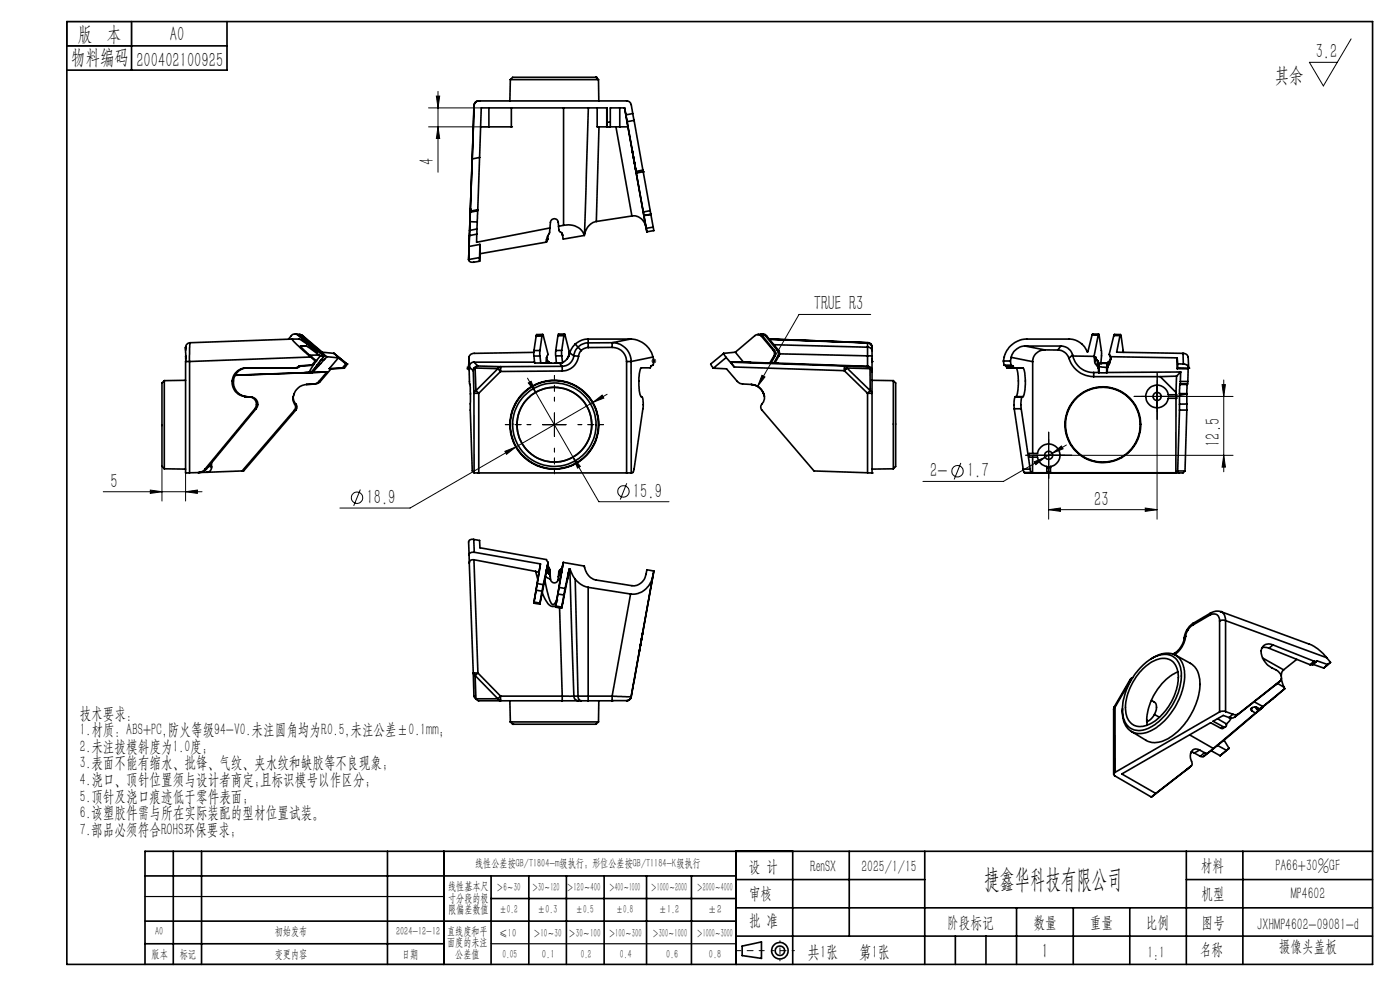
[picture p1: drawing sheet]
<svg xmlns="http://www.w3.org/2000/svg" width="297mm" height="210mm" viewBox="0 0 297 210" stroke-linecap="round" stroke-linejoin="round" font-family="sans-serif">
<g fill="none" stroke="#000" stroke-width=".21">
<path d="M92.9 19.4v17.1M286.6 8.2l-5.9 10-2.9-5h5.9M90.9 26.9h12.8M90.9 22.9h11.2M92.6 20.4h.7l-.4 2.5zM92.9 26.9l.4 2.5h-.7zM98.9 78.1h1M99.1 77.7l.7 .7M99.4 77.6v1M99.8 77.7l-.7 .7M138.2 76.6h1M138.4 76.2l.7 .7"/>
<path d="M138.7 76.1v1M139.1 76.2l-.7 .7M161.6 79.6l.7 .4-1.6 1.9zM184.7 66.7h-15.2l-8.8 15.2M34.4 98.9v7.4M107.1 95.7l2.3-.9-1.9 1.6zM109.4 94.8l-22.4 13h-14.9M111.9 80.2l15.1 26.2h14.9M112.1 81.2l.6-.3 .9 2.3zM115.1 90.1h5M117.6 87.6v5M121.6 97l1.5 1.9-.6 .4z"/>
<path d="M124.6 83.8a9.4 9.4 0 0 1 2.4 6.4M125.8 85.4l-16.4 9.4M125.8 85.4l1.9-1.6 .4 .6zM128.8 83.6l-3 1.8M203.8 98.2l-1.4 3.5M219.4 98l2.3-1-2 1.6zM220 96.6h41.6M221.7 97l-8.8 5.1h-17.1M222.5 94.1v16M223.2 96.2l2-1.6 .3 .6zM223.2 96.2l-1.5 .8M226.2 94.4l-3 1.8"/>
<path d="M243 84.1h18.6M245.5 81.6v28.5M259.3 81.6h.7l-.4 2.5zM259.6 80.6v19.5M259.6 96.6l.4 2.5h-.7zM21.9 104.3h21M31.9 104l2.5 .3-2.5 .4zM39.4 104.3l2.5-.3v.7zM39.4 100.3v6M76.4 103.8l-1.4 3.5M133 102.5l-1.4 3.5M222.5 108.1l2.5-.3v.7z"/>
<path d="M222.5 108.1h23M243 107.8l2.5 .3-2.5 .4z"/>
<circle cx="203.1" cy="100" r="1.2"/>
<circle cx="75.7" cy="105.6" r="1.21"/>
<circle cx="132.3" cy="104.2" r="1.22"/>
</g>
<g fill="none" stroke="#000" stroke-width=".35">
<path d="M14.2 4.6h277v200h-277zM14.2 9.7h34M27.9 4.6v10.3M48.2 4.6v10.3h-34M108.3 16.9h18.7M108.3 16.9l-.1 4.5M126.4 16.4h.1M126.4 16.4h-17.6l-.5 .5M126.4 16.4l.6 .5M127 16.9v4.5M100.5 22.4l-1 29.9M100.5 22.4h.1"/>
<path d="M100.6 22.4l-.4 11.3 1.5-.3M101.6 21.4a1.03 1.03 0 0 0-1.1 1M101.6 21.4h.1M102 26.9h1.7M103.7 26.9h4.8M103.7 22.9v4M108.5 26.9h.1M108.5 22.9v4M119.6 22.9v24.9M124.8 22.9l-.8 26.8M126.7 22.9v4h2M127.1 26.9l-.6 20.1"/>
<path d="M128.7 26.9h.1M128.7 26.9v-4h-26.6l-.7 21.6M128.7 26.9h.8M129.5 25.9h-.8v1M129.5 26.9h.1M129.5 25.9v1M129.5 26.9h2M130.7 26.9l3.4 18.9M131.5 26.9h1.7M131.5 22.9v4M132.5 22.9l.7 4M132.5 22.9l.3 1.5"/>
<path d="M132.5 22.9h-3v3M132.8 24.4l.2 1.4M132.9 21.4a.95 .95 0 0 1 1 .8l.3 1.9M133 21.4h-31.6a1.09 1.09 0 0 0-.8 1M133 25.8l1.9 10.6M133.2 26.9l3.9 21.4M134.2 24.1l.3 1.4M134.2 24.1l-1.4 .3M134.5 25.5l-1.5 .3M134.5 25.5l1.9 10.6M134.5 34.2l-.4-2.7 .5 3M134.8 35.4l.2 1.3"/>
<path d="M134.9 36.4l.1 .3M136.4 36.1l.1 .3M136.4 36.1l-1.5 .3M136.5 36.4h.1M136.5 36.4l-1.5 .3M136.5 36.4l1.4 8.3M99.4 55.1l.2 .3 .4 .2 1.7-.2M99.5 52.3l-.1 2.8M99.6 50l-.1 2.3M101.1 49.7l-1.5 .3M101.2 48.6l-1.6 .3v1.1M101.2 48.6l-.1 1.1"/>
<path d="M101.2 47.1v1.5M101.3 44.7l-.1 2.4M101.3 44.7l-1.5 .3M101.4 44.5l-1.6 .3v.2v-.8v.4l-.1 2.4 1.5 .1M101.4 44.5l-.1 .2M101.7 54.6l-2.3 .5M101.7 54.6v.8M101.8 51.8v2M101.8 51.8l-2.3 .5M101.8 51.8l-.1 2.8M101.8 53.8l-.1 1.6M115.9 51.4l-14.1 2.4"/>
<path d="M116.2 50.2a.92 .92 0 0 1-.3 1.2M116.7 48.4l-.1 1.1-.4 .5-.3 1.4M116.7 48.4l-15.6 3v-1.7M118.5 48l-.1-.8a.83 .83 0 0 0-.8-.8 .83 .83 0 0 0-.8 .8l-.1 1.2M118.5 48l.1 1 .6 .5 .1 .4M119.2 49.5l.1 .4M119.3 49.9l.2 .8 4.5-.8M119.6 47.8a3.7 3.7 0 0 1 4.4 2.1M119.6 47.8l-1.1 .2M124 49.7v.2M126.5 47a3.4 3.4 0 0 0-2.5 2.7M134.1 45.8a2.69 2.69 0 0 1 3 2.5"/>
<path d="M134.1 45.8l-7.6 1.2M136.6 45.7h.1M136.6 45.7l.5 2.7M137.1 48.3l.1 .9M137.1 48.4l.1 .8M137.9 44.7l-1.4 .3 .1 .7M137.9 44.7l.2 .7M138.1 45.4v.1M138.1 45.4l-1.5 .3M138.1 45.5l-1.5 .2M138.1 45.5l.5 2.7M138.6 48.2l-1.5 .2"/>
<path d="M138.6 48.2l.1 .7-1.5 .3M39.4 73.8v.1M39.4 73.8v2.9M39.4 73.8v.5M39.4 75.6v.6M40.2 76.7h-.8v23.6h.8M40.2 76.7v23.6M40.3 72.7a1.01 1.01 0 0 0-.9 1.1M40.3 72.7l-.1 4M52.5 78a3.1 3.1 0 0 0-3 2.9 3.1 3.1 0 0 0 2.7 3.2M62 71.9a4.5 4.5 0 0 0 1.6 1.8l2.3 2M62 71.9l-21.7 .8"/>
<path d="M62.7 70.9l.7 .2M63.1 71h.6l.3 .2M63.2 71.1l4.1 3.5-3.5-2.5-.3-.2h-1.5M63.2 71.1l-.3-.2a.91 .91 0 0 0-1.1 .3l-.6 .7M63.2 71.1h.2M63.4 71.1l5.3 4.5M63.4 77.7l-.7 .3M63.4 77.7h.3M63.5 70.9l.7 .3M63.5 77.6l-.1 .1M63.5 77.6h.2M63.7 77.7l-.8 .3h-10.7a3.1 3.1 0 0 0-3 2.9 3.1 3.1 0 0 0 2.7 3.2"/>
<path d="M63.7 77.6v.1M64 71.2l4.7 4M64 71.2h.2M64.2 71.2l4.2 3.5 2.4 .3M64.4 79.1l.7-.1zM64.9 73.4h-1.2l3.4 3.2M64.9 73.4l2.8 1.9M64.9 73.4h-1.2M65.8 79l-15.9 .6M65.8 79h.2M65.9 75.7l1 .9M65.9 75.7l-25.7 1"/>
<path d="M66 79h-.9M66.1 77.5l-2.6 .1M66.1 77.5h.3M66.3 79h-1.2M66.4 77.5l-2.7 .1M66.6 77.2l-.9 1.5 .1 .3M66.9 76.6h.2M66.9 76.6l-.8 .9M67 77.8l.3 .1M67.1 76.6l-.7 .9M67.3 77.9l-1 1.1M67.3 77.4l.3 .1"/>
<path d="M67.6 77l.4 .2M67.6 77.5l-.3 .4M67.7 75.3l.2 .2M67.7 75.3h-2M67.9 75.5l-.8 1M67.9 75.5l.8 .1M68 77.2l-.4 .3M68.7 75.6l-2.7 3.4M68.7 75.2l.6 .5M68.7 75.2l-.4 .1M68.8 76.2l-.7 .1M68.8 76.2l-.8 1"/>
<path d="M69.3 75.7l-.5 .5M69.3 75.7l2.5 .2M69.4 78.9l-3.1 .1M69.4 78.9l-19.5 .7M69.4 78.9l-1.7 2M69.9 78.2h.3M70.2 78.2l-2.3 2.7M70.8 75h.1M70.9 75l2.7 2.2M71.8 75.9l-1.9 2.3M71.8 75.9l1.6 1.3M72.6 78.1l-2.7 .1"/>
<path d="M72.6 78.1h.4M73 78.1l-2.8 .1M73.4 77.2h.2M73.4 77.2l-.8 .9M73.6 77.2h.1M73.6 77.2l-.6 .9M99.4 78.1l.4 4v4.9l.4 12.9 .4 .4M99.4 78.1h.1M99.4 78v.1M99.5 75.8l-.1 2.3M99.6 77.8l.8 .8M100.4 78.6l.1 4.8"/>
<path d="M100.5 76.8a.97 .97 0 0 0-.9 1M100.5 76.8l.9 .8M100.5 76.8h12.9M100.8 78.1l-.4 .5M100.8 78.1l.2 4.8M100.8 78.1l4.8 .1M101.4 77.6l-.6 .5M101.4 77.6a.96 .96 0 0 0-1 1M101.4 77.6l4.8 .2M105.6 78.2l.6 .6M105.6 78.2l-4.6 4.7M106.2 77.8v1"/>
<path d="M106.2 77.8l-.6 .4M106.2 78.8l-4.6 4.6M113.2 74.7l-13 .3a.88 .88 0 0 0-.7 .8l.1 2M113.3 74.4v1.1M113.3 75.5l.1 1.5h1.3M113.3 74.4h1.2M113.3 75.5h1.2M113.7 71.3l-.4 3.1M114.5 74.4v1.1M114.5 75.5l.2 1.5M115 71.3l.1-.4 1.2 4.3-.3 .6M115 71.3l-.5 3.1"/>
<path d="M115 71.3h-1.3M115 77h1.9M115 77h2.8M115 77h-.3M115.1 70.9l-1.3 .1-.1 .3M116 75.8a1.49 1.49 0 0 0 .7 1.2M116 75.8l-.2 1.2M117.9 74.4v1.1M117.9 75.5h1.3M117.9 75.5l.1 1.5M118.4 71.2h1.2M118.4 71.2l-.5 3.2"/>
<path d="M118.5 77h.2M118.6 77h-.8M118.7 77h.1M118.7 77h-.9M118.7 77l.6 .7M119.2 74.3v1.2M119.2 75.5l.1 1.4M119.2 74.3l-1.3 .1M119.3 77.7v1M119.3 78.7l-13.1 .1M119.3 77.7l-13.1 .1M119.3 76.9l-.6 .1"/>
<path d="M119.6 71.2l.1-.3h.1l1 3.7M119.6 71.2l-.4 3.1M119.8 70.9h-1.3l-.1 .3M120.3 76.1l-1 .8M120.6 75.6l-.3 .5M120.7 75.5l-.4 .6M120.7 75.5l-.1 .1M120.8 74.6l-.2 1M120.8 74.6h.1M120.9 74.9l-.2 .6M120.9 74.9l.8 .6M120.9 74.6v.3"/>
<path d="M121.7 75.5l1 .1M121.7 75.5a2.56 2.56 0 0 1-2.4 2.2M122 73l-1.1 1.6M122 73l.6 .7M122.6 73.7l.7 .7M122.6 73.7l-.6 .8-.3 1M122.7 75.6a3.5 3.5 0 0 1-3.4 3.1M123.3 74.4l-.4 .5-.2 .7M124.8 72.7v1M124.8 72.7a3.1 3.1 0 0 0-2.2 1M124.8 71.9a4.1 4.1 0 0 0-2.8 1.1M124.8 71.9v.8"/>
<path d="M124.8 71.9h9M124.8 73.7l-.8 .2-.7 .5M129.9 73.7a3 3 0 0 1 3 3M129.9 72.7v1M129.9 72.7a4 4 0 0 1 4 4M129.9 73.7h-5.1M129.9 72.7h-5.1M132.9 76.7h1M132.9 76.7v23.6M133.8 71.9a5 5 0 0 1 4.7 3.8M133.8 71.9l-3.9 .8M133.9 76.7v23.6"/>
<path d="M138.5 75.7l.2 .9-.1 .9-.5 .1-.2 .4h-1.8a7.2 7.2 0 0 0-.5 4.6 2.24 2.24 0 0 0 .7 1.9l.2 1.8-2 13.2-.2 .7-.4 .1M138.5 75.7l-4.6 1M151.3 78.1l2.8 .1 2.6 3 .8 .2 1.9 .2M151.3 78.1h.1M153.5 75l-2.7 2.2 .5 .9M153.5 75l.6 .8M154.1 75.8l-2.8 2.3M154.1 75.8l1.7 2M155.1 76.8l.7 1M155.1 76.8l4.2 .1M155.1 76.8l24 .8M155.8 77.8l23.3 .8"/>
<path d="M156 74.7l1.7 2.1M156 74.7l-2.5 .3M157.6 76.8l1.6 .1M159.3 76.9l4 .1M160.7 71h.7l.4 .3M161.3 71l.4-.1 .7 .3M161.5 70.9h.7l.4 .3M161.5 71.3a.98 .98 0 0 0-1.3-.1l-4.2 3.5M161.5 71.3l2.6 3.1M161.8 71.3h-.3M161.8 71.3l2.5 3.1M162.4 71.2h.2"/>
<path d="M162.4 71.2l2.5 3.2M162.6 71.2l2.6 3.1M163.2 71.9l20.8 .8M163.2 72l20.8 .7M163.3 77h1.4M164.1 74.4a1.15 1.15 0 0 1 .1 1.1M164.1 74.4h.2M164.1 73.1l19.9 .6M164.2 75.5h.2M164.2 75.5l-.9 1.5M164.3 77h.1M164.3 77h-.1"/>
<path d="M164.3 77h.7h-.3M164.3 77l19.7 .7M164.3 74.4a.97 .97 0 0 1 .1 1.1M164.4 75.5l-.9 1.5M164.7 77h.2M164.9 74.4a1.05 1.05 0 0 1 .1 1.1M165 75.5h.2M165 75.5l-.9 1.5M165.2 74.3a1.05 1.05 0 0 1 0 1.2M165.2 74.3l-.3 .1M165.2 75.5l-.9 1.5M165.4 75.1l18.6 .4"/>
<path d="M179.1 77.6v1M179.1 77.6l.6 .5M179.1 78.6l4.9 4.8M179.1 77.6l4.9 .2M179.7 78.1l-.6 .5M179.7 78.1l4.9 4.8M179.7 78.1l4.9 .1M184 72.7a1.19 1.19 0 0 1 1 1.6M184 77.8l.6 .4M184 77.8l.7 .2 .3 .6M184 77.7a.9 .9 0 0 1 1 .9M184 75.5v2.2"/>
<path d="M184 73.7v1.8M184 72.7v1M184 72.7a.9 .9 0 0 1 1 1M184 72.7a.97 .97 0 0 1 1 .9M184 72.7h.1M184 75.5l1 .1M184 73.7a.91 .91 0 0 1 1 .6M184 77.7v.1M184.6 78.2l.3 .2 .1 .4M184.6 78.2v4.7M185 78.2v.4M185 75.6v2.8"/>
<path d="M185 76.2v.5M185 74.3v1.3M185 76.7h.1M185 75.6h.1M185 78.6v21.7M212.9 76.6h1.4M212.9 76.6l.1 .9M213 77.5h1.5M213 77.5l.5 .1M213.5 77.6h1.4M213.5 77.6v.1M213.5 77.7l.1 .3h3.4a6.1 6.1 0 0 1 .5 3.9l-.2 1.7-.3 .5"/>
<path d="M213.5 77.7h1.4M214.3 76.6l.2 .9M214.5 77.5l.4 .1M214.5 75.8l-.2 .8M214.5 75.8l4.6 .9M214.9 77.7l.2 .3M214.9 77.6v.1M215.5 78a6.1 6.1 0 0 1 .5 3.9l-.1 1.5-.4 .7M217.5 73.4a3.2 3.2 0 0 0-3 2.4M217.5 73.4h7.5M217.5 73.4l4.1 .8M219.1 76.7v19.5"/>
<path d="M221.6 74.2a2.53 2.53 0 0 0-2.5 2.5M221.6 74.2l2.8 .1M224.4 74.3a2.46 2.46 0 0 1 2.4 1.7M225 73.4a2.51 2.51 0 0 1 2.5 1.9M225 73.4l-.6 .9M226.8 76a5.5 5.5 0 0 0 5.2 3.9M227.5 75.3l-.7 .7M227.5 75.3l.1 .2M227.6 75.5a4.4 4.4 0 0 0 4.4 3.5M227.6 75.5l4.5 .1M231.7 71.1l-.9 3.5h-.2a4.1 4.1 0 0 0-3.8-2.7h-9a5 5 0 0 0-4.8 3.8l-.1 .9M231.7 71.1h1.3"/>
<path d="M232 79h1.1M232 79.9h14.1M232 79v.9M232.1 75.6l.1 .9M232.2 76.5a1.01 1.01 0 0 0 .5 1M232.2 76.5l.1 .2M232.4 76.5l-.1 .2M232.4 75.8l.1 .2M232.4 75.8l-.1 .9M232.4 75.8l.1 .1M232.5 76l.3 .4M232.5 75.9l-.1 .6"/>
<path d="M232.5 75.9v.1M232.7 77.5l.3 .6M232.8 76.4v.1M232.8 76.4l-.4 .1M232.8 76.5l-.1 1M232.8 76.5l.3 .6M233 71.1l.1-.2 .6 3.7-.2 2.5M233 71.1l-.9 4.5M233 78.1l.1 .9M233.1 70.9h-1.3l-.1 .2M233.1 79h.1M233.1 77.1l-.1 1"/>
<path d="M233.1 77.1l.1 1.9M233.2 79h1.6M233.2 77.8l1.6 .2M233.5 77.1h.2M233.5 77h.3M233.5 77l-.4 .4M233.7 77.1h1.2M233.8 77h1.1M234.8 78h.1M234.8 78v1M234.8 77.2l.1 .7M234.8 77.2v.8"/>
<path d="M234.9 79h-.1M234.9 77.9v1.1M235.1 77.5l-.2 .4M235.2 76.8l-.1 .7M235.2 76.8l-.4 .4M235.3 75.2l.3 .5M235.3 75.2l.3 .5-.1 .5M235.3 77.2l-.2 .3M235.4 76.5l-.2 .3M235.4 76.5l-.1 .7M235.5 76.2h.1M235.5 76.2l-.1 .3"/>
<path d="M235.6 75.7v.5M235.6 75.7l14.1 .2M235.6 76.2l-.3 1M236.3 71.2h1.3M236.3 71.2l-1 4M237.6 71.2l.1-.2 .6 3.7M237.6 71.2l-.7 3.5 14.1 .3M237.7 71l-1.3-.1-.1 .3M246.1 79.9l3.4 3.3M249.6 79.8l-3.5 .1M249.6 79.8l-.1 3.4M249.7 75.9l.1 1.3"/>
<path d="M249.7 75.9v2.3M249.7 78.2h2.4M249.8 77.2h1.2M249.8 78.1h2.4M249.8 77.2v.9M249.8 78.1l-.1 .1M250.5 78.9l-.1 2M250.5 78.9l-15.6 .1M250.5 78.9l-.9 .9M251 75l.7 .2 .3 .4 .2 2.4M251 75v2.2M251 77.2l.7 .2 .5 .7"/>
<path d="M252.1 78.2l-.1 2.7M252.2 78.1h.1M252.2 78.1l-.1 .1M34.9 80.7v18.7M34.9 80.7l-.5 .5v17.7l.5 .5M34.9 99.4l4.5 .1M39.4 80.7h-4.5M43.5 99.5a1.91 1.91 0 0 1-1.4 .8M43.5 99.5h.3M43.8 99.5a1.74 1.74 0 0 1-1.5 .7M44.2 98.9h.7M44.9 98.2v.7"/>
<path d="M44.9 98.9v.4a1.04 1.04 0 0 1-1 .9M51.4 99.9l-7.5 .3M51.9 84.1l1.2 .1M51.9 84.1h.3M52.2 84.1l1.2 .1M53.1 84.2a1.53 1.53 0 0 1 1 2.5M53.1 84.2h.3M53.4 84.2a1.51 1.51 0 0 1 .9 2.5M54.1 86.7l-10.6 12.8M54.1 86.7h.2M54.3 86.7l-10.5 12.8M62.2 84.1l.1 .8 .4 .8"/>
<path d="M62.5 87l-11.1 12.9M62.5 87h.3M62.5 85.8a.95 .95 0 0 1 0 1.2M62.7 85.7l-.2 .1M62.7 85.7a.94 .94 0 0 1 .1 1.3M62.8 87l-11.1 12.9h-.3M66.6 81.5l-1.5 .1a2.96 2.96 0 0 0-2.6 4.2M66.9 81.4l-.3 .1M66.9 81.4l-1.9 .2M67.7 80.9l-.5 .4-.6 .2M67.7 80.9h.2M67.9 80.9l-.5 .4-.5 .1"/>
<path d="M100.5 83.4h1.1M100.5 83.4l.1 16.9M101 82.9l.6 .5M101 82.9l-.5 .5M101.6 83.4v16.9M159.3 81.6a2.92 2.92 0 0 1 2.7 1.9M159.4 81.6a2.92 2.92 0 0 1 2.6 1.9M162 83.5h.1M162 83.5l.1 .3M162 83.5l.1 .1M162.1 83.6a2.84 2.84 0 0 1-.7 2.6l.1 .7 11.2 13 11.3 .4M162.1 83.6v.2"/>
<path d="M162.1 83.8l.1 .3M184 83.4v16.9M184.6 82.9l-.6 .5M184.6 82.9l.4 .5h-1M185 80.7h4.5M189.5 80.7v18.7M189.5 80.7l.5 .5v17.7l-.5 .5M189.5 99.4l-4.5 .1M215.2 86.7h1.4M215.2 86.7l1.9 12.8M215.3 84.2l-.2 1 .1 1.5M215.3 84.2h1.5"/>
<path d="M215.5 84.1h1.5M215.5 84.1l-.2 .1M216.6 86.7l1.9 12.8M216.8 84.2a4.4 4.4 0 0 0-.2 2.5M217 84.1l-.2 .1M217.1 99.5l.2 .8M217.1 99.5h1.4M218.5 99.5l.3 .7M219.1 97l-.1 3.3M222.1 99.2v-.3h-.2a2.42 2.42 0 0 1-1.8-1.9h-1.8v-.8h1.8a2.4 2.4 0 0 1 4.1-1.3 2.4 2.4 0 0 1-1.4 4v.3M222.1 99.2v1M222.1 99.2h.7"/>
<path d="M222.8 99.2v1M243.8 82.3a2.39 2.39 0 0 1 4 1.4h1.8v.8h-1.8a2.4 2.4 0 0 1-3.5 1.7 2.4 2.4 0 0 1-.5-3.9zM249.5 83.2v.5M249.5 84.5l-.1 15.8M249.8 99.9h1.6M249.8 99.9l-.4 .4M250.2 83.8v2M250.2 85.8v1.2M250.2 83.5h1.6M250.2 87h1.6M250.2 83.5v.3M250.2 87l-.4 12.9"/>
<path d="M250.3 81.6l-.1 1.9M250.3 81.6h1.6M250.4 81.5l-.1 .1M250.4 80.9v.6M250.4 80.9h1.6M251.4 99.9l-.4 .4h-33.7M251.8 85.7l-1.6 .1M251.8 83.6l-1.6 .2M251.8 83.6v2.1M251.8 85.7v1.3M251.8 87l-.4 12.9M251.8 83.5v.1"/>
<path d="M251.9 81.6l-.1 1.9M251.9 81.4l-1.5 .1M251.9 81.4v.2M252 80.9l-.1 .5M42.1 100.3h-1.9M42.3 100.2l-.2 .1M43.9 100.2h-1.6M99.5 117.7l.1 1.7M99.6 119.4l.8 23.4M100.5 114.4l1.2 .2 .1 1.6 14.1 2.5 .4 .6M100.5 114.4l-.7 .1-.4 .3 .1 2.9M100.5 114.4l.1 2.7"/>
<path d="M100.5 118.7a.77 .77 0 0 0-.9 .7M100.5 118.7l.9 24.1M100.5 118.7l13.1 2.5M100.6 100.3h32.3M100.6 117.1h-.4a.61 .61 0 0 0-.7 .6M100.6 117.1l14.1 2.5M114.7 119.6l-.4 1.9M114.7 119.6l-.7 4.2M116.2 119.8v.2M116.3 119.3l-.3 1.5M116.3 119.3l-1 4.7M119.5 119.3l-.4 1.9"/>
<path d="M119.5 119.3l4.5 .8a3.3 3.3 0 0 0 2.5 2.9l7.6 1.2a2.78 2.78 0 0 0 3-2.4l.1-.9 1.5 .2M119.5 119.3l-.9 5.3M133.9 100.3h-1M184 100.3h1M185 100.3h.1M218.8 100.2l.2 .1M218.8 100.2l-1.5 .1M222.1 100.2l-3.1 .1M222.1 100.2h.7M222.8 100.2l26.6 .1M113.2 127.9l1.3 .3M113.3 127.7l1.2 .2"/>
<path d="M113.6 121.2l.7 .3M113.6 121.2l.5 1.7M113.7 125.2l-.4 2.5M113.7 125.2l1.3 .2M114 123.8l-.3 1.4M114 123.8l1.3 .2M114.1 122.9l-.9 5 .1-.2M114.3 121.5l-.2 1.4M115 125.4l-.5 2.5M115 125.7l-.5 2.5v-.3M115 125.7a5.1 5.1 0 0 0 1.9 2.9h.5l.5-.1M115.3 124l-.3 1.4"/>
<path d="M115.6 123l-.6 2.7M115.6 123l1 4.3a1.08 1.08 0 0 0 .7 1l.6-.6M115.7 122.3l1.1 .5M115.7 122.3l-.1 .7M116 120.8v.4M116 120.8l-.3 1.5M116 120.6v.6M116 121.2l.1 .2M116.1 121.4l.3 .3M116.2 120l.2 .4M116.2 120l-.1 1.4M116.4 121.7l.3 .5"/>
<path d="M116.4 120.4v1.3M116.4 120.4l.2 .3 .1 1.5M116.6 120.8l.1 1.3M116.7 122.2l.1 .6M116.8 122.8a.82 .82 0 0 0 .7 .8 .82 .82 0 0 0 .9-.6M117.9 128.8l1.2 .2M117.9 128.5l1.3 .3M117.9 127.7h.1M118 127.7l-.1 1.1v-.3M118.1 127.3h.1M118.1 127.3l-.2 .4M118.4 126l-.5 2.5"/>
<path d="M118.4 126l1.2 .2M118.5 122.4l-.1 .6M118.6 124.6l-.2 1.4M118.6 124.6l1.3 .2M118.7 128.9l.6 18.8M118.7 121.9l-.2 .5M118.8 121.9h-.1M118.9 122.9l-.9 4.8M118.9 122.9l-.5 .1M118.9 120.8l-.2 1.1M118.9 120.8l-.4 .5v1.1M119.1 120.9l-.3 1"/>
<path d="M119.1 121.2v.4l-.3 .3M119.1 121.2l-.2 1.7M119.2 120.6l-.3 .2M119.6 126.2l-.4 2.6M119.9 124.8l-.3 1.4M120.3 123.3l-1.2 5.7 .1-.2M120.6 121.5l-.3 1.8M120.7 121.4l-.4 1.9M120.7 121.4l-.1 .1M120.8 120.7l-.9 4.1M120.8 120.7l-.2 .8M120.8 120.7h.1"/>
<path d="M120.9 120.9l.8 26.8M120.9 120.9l-.2 .5M120.9 120.7l1.1 2.2M120.9 120.7v.2M122 122.9a4.8 4.8 0 0 0 2.8 1.7M122 122.9l.6 24.8M124.8 124.6v23.1M124.8 124.6l9 1.4M133.8 126a4.5 4.5 0 0 0 4.7-3.9l-4.6 25.7M133.8 126l-3.9 21.7M136 136.1l.5-2.5-2.6 14.2M136 136.1h.1"/>
<path d="M136.1 135.8l-.6 3 .5-2.7M138.1 124.6l-.2 .7M138.1 124.6h.1M138.7 121.1l-.6 3.5M138.7 121.1l-.1 .7M244.3 139.7a4.7 4.7 0 0 1 5.5-.4 5.9 5.9 0 0 1 1.3 6 14.1 14.1 0 0 1-7.6 10 3.7 3.7 0 0 1-5.3-3.5l-.1-1.5M249.3 138.5l-.2 .3M249.3 138.5l-.5 .2M249.3 139l3.3 1.7a4.6 4.6 0 0 1 2 4.5 14.4 14.4 0 0 1-7.6 11.8l-.9 .4a3.6 3.6 0 0 1-3-.4l-3.1-1.9M251.2 135.3l-.5 1.6a3.7 3.7 0 0 1-1.4 1.6M251.5 135a5.6 5.6 0 0 1-2.3 3.9M251.5 135l-.3 .3"/>
<path d="M251.8 133.6l-.6 1.7M251.8 133.7h.2M252 133.7l-.5 1.3M253 132.6l-.8 .7-.2 .4M253.2 132.1l-.9 .7-.5 .9M253.2 132.2l-.2 .4M256.6 130.5a1.3 1.3 0 0 1 1.5-.2 1.3 1.3 0 0 1 .6 1.4M256.6 130.5l-3.6 2.1M256.8 130.1l-.2 .4M256.8 130.1l-3.6 2.1M258.7 131.7v19.3M259 129.7l-1.1-.1-1.1 .5"/>
<path d="M259 129.7h.1M259 129.7l18.7 6.9a9.2 9.2 0 0 1 3.7 2.9M259 129.7a1.83 1.83 0 0 1 1 1.9M260 131.6l-.7-.1-.6 .2M260 131.6v19.3M260 131.6l21.4 7.9M267.8 137.4l.4-.1 1 .2M267.9 139.6l4.4 2.5M269.2 137.5l8.7 3.5M270.1 136.8a1.72 1.72 0 0 0-2.2 .3 1.72 1.72 0 0 0-.2 2.1l.4 .9 .9 1 1.8 1a1.57 1.57 0 0 1 .8 2.4M270.1 136.8l8.7 3.5M270.1 136.8l-.9 .7"/>
<path d="M275.1 139.9l-2.8 2.2M281.4 139.5l.9 1M100.4 142.8h1M100.4 142.8l.4 .5M100.4 142.8l.1 4.9 .5 .5M100.8 143.3l4.8 4.9M100.8 143.3l.2 4.9M101 148.2l.6 .5h17.7M101 148.2h4.6M101.4 142.8l-.6 .5M101.4 142.8l4.8 4.9M106.2 147.7l-.6 .5"/>
<path d="M106.2 147.7v1l-.6-.5M106.2 147.7h13.1M108.2 148.7l.1 4.4M108.3 153.1h.1M108.3 153.1h18.7M108.3 153.1l.5 .5M108.8 153.6h.1M119.3 147.7h2.4M119.3 147.7v1M119.3 148.7h3.4M121.7 147.7h.9M121.7 147.7a.96 .96 0 0 0 1 1"/>
<path d="M122.6 147.7h2.2M122.6 147.7a.9 .9 0 0 0 .7 1M122.7 148.7h.6M123.3 148.7h1.5M124.8 147.7v1M124.8 147.7h5.1M127 153.1l-.6 .5h-17.6M127 148.7v4.4M129.9 147.7l4 .1M129.9 148.6h.1M129.9 147.7v.9M129.9 148.6l-5.1 .1"/>
<path d="M132.9 148.7h.1M133.9 147.8a1.58 1.58 0 0 1-2 .8h-2M133.9 147.8h.1M133.9 147.8a1.03 1.03 0 0 1-1 .9M236.3 150.5v13.7M236.4 149.9l-.1 .6M236.4 150h.1M236.5 150l-.2 .5M236.5 150l.1 13.8M239.7 144.3h.1M239.7 144.3l-3.3 5.6M239.8 144.3l-3.3 5.7"/>
<path d="M240 144.3h-.2M240 143.9l-.3 .4M240 143.9l-.2 .4M240.3 143.7l-.3 .2M242 141.6a6.9 6.9 0 0 1 6-2.7 3.9 3.9 0 0 1 2.6 4.1 13.5 13.5 0 0 1-7.1 11.5 3.6 3.6 0 0 1-5.3-3.1 13.2 13.2 0 0 1 3.8-9.8zM242.3 142a5.8 5.8 0 0 1 5.5-2.2 3.8 3.8 0 0 1 2.1 4.3 11.9 11.9 0 0 1-6.6 9.8 3.2 3.2 0 0 1-4.5-3.2 12.1 12.1 0 0 1 3.5-8.7zM244.3 148.5l.5 .4a2.09 2.09 0 0 1 0 2.9l-.7 .8-.8 .5M244.9 151.5l1.1 .6M249.9 142.5a12 12 0 0 0-6.6 11.3M252.4 155.9l5 2.9M252.7 159.5l.7 .2M253.4 159.7l1.2 .7"/>
<path d="M254.5 159.1a1.3 1.3 0 0 0-1.5 0 1.3 1.3 0 0 0-.5 1.4l.4 1.5-.2 .4M254.5 159.1l1 .6M254.5 159.1l-1.1 .6M255.5 159.7l.4 .1 .4-.1M255.5 159.7l-.9 .7M256.3 159.7l-.9 .7M256.9 159.2l-1.5 1.2M256.9 159.2l1.9 1.1M257.4 158.8l-1.1 .9M258.3 158.1l-1.4 1.1M258.3 158.1l1.9 1.1M258.3 152.5l1.9 1.1"/>
<path d="M258.7 151l-22.1 12.8M259 154.5l-2.2-1.2-18.8 10.9 7.2 4.1M259.5 154.2l-.5 .3M259.7 157l-1.4 1.1M259.7 157l1 1.7M260 154.2l-.6 .3h-.4M260 150.9l-.5-.1-.8 .2M260 150.9l1.5 .6M260.2 153.6v.2a.42 .42 0 0 1-.2 .4 .42 .42 0 0 1-.5 0M260.2 159.2l-1.4 1.1M260.7 158.7l-1.9 1.6M260.7 152.2l-1.2-.4-2.1 1.2 2.1 1.2"/>
<path d="M260.7 158.7l-.5 .5M261.2 152.3l-.4 .7-.6 .6M261.5 151.5l-.8 .7M261.9 152.1a1.2 1.2 0 0 1-1.2 .1M262.7 151.4a1.18 1.18 0 0 1-1.2 .1M262.7 151.4l-.8 .7M265.5 150.7l.8 .6M265.5 150.2v.5M266.1 148.9l1.8 1M266.3 150l.6 .8M266.3 151.3l-8.9 7.5M266.5 150l.3 .4"/>
<path d="M266.6 150.1l.6 .5M266.8 150.4h.1M266.8 150.4l.3 .3M266.9 150.8l-.6 .5M267.1 150.7l-.2 .1M267.2 150.6l-.1 .1M267.3 150.4l-.7-.4-.9 .1a.34 .34 0 0 0-.3 .3 .34 .34 0 0 0 .1 .3M267.5 150.3h.1M267.5 150.3l-.3 .3M267.9 150h.1M267.9 150l-.4 .3M267.9 150l-8.2 7"/>
<path d="M267.9 149.9l-.6 .5M270.7 145.2l-8.8 6.9M271 144.9l1.4 .9M271.6 144.5l-8.9 6.9M271.6 144.5l-.9 .7M271.9 144l.5 1.8M272.3 142.1l-.3 .4-.2 .9M272.4 145.8l.2 .3M272.6 146.1l-4.7 3.8M272.6 146.1l-5.3 4.3M278.5 141h-.6M278.5 141l2.3 .7"/>
<path d="M278.8 140.3l-.9 .7M279.4 140.2l-.6 .1M279.4 140.2l2.3 .8M279.4 140.2l-.9 .8M281.7 141l-.9 .7M282.3 140.5l-.6 .5M282.3 140.5l-1.5 1.2M236.6 163.8a.41 .41 0 0 0-.3 .4 .41 .41 0 0 0 .2 .4l7.8 4.5M245.2 168.3l-.9 .8M251.8 163.2l-7.5 5.9M252.7 162.4l-.9 .8M252.7 162.4l-7.5 5.9"/>
<path d="M254.6 160.4h.8M30.8 195.4h125.4M30.8 185.8h125.4M36.8 180.6v24M42.8 180.6v24M82.2 180.6v24M94.2 180.6v24M104.2 185.8v18.8M104.2 190.6h52M112.2 185.8v18.8M120.2 185.8v18.8M128.2 185.8v18.8"/>
<path d="M137.2 185.8v18.8M146.7 185.8v18.8M156.2 180.6v24M156.2 186.6h40M156.2 198.6h135M156.2 192.6h135M168.2 180.6v24M180.2 180.6v18M196.2 180.6v24M202.7 198.6v6M209.2 198.6v6M215.7 192.6v12"/>
<path d="M227.7 192.6v12M239.7 192.6v12M251.7 186.6h39.5M251.7 180.6v24M263.7 180.6v24M291.2 180.6h-260.4v24M30.8 200.2h63.4M157.4 200.7l4.1-.9v3.5l-4.1-.6z"/>
<circle cx="117.6" cy="90.1" r="8.8"/>
<circle cx="117.6" cy="90.1" r="7.9"/>
<circle cx="117.6" cy="90.1" r="9.3"/>
<circle cx="117.6" cy="90.1" r="9.4"/>
<circle cx="222.5" cy="96.6" r=".85"/>
<circle cx="234" cy="90.1" r="7.9"/>
<circle cx="234" cy="90.1" r="8"/>
<circle cx="245.5" cy="84.1" r=".85"/>
<circle cx="165.5" cy="201.7" r="1.74"/>
<circle cx="165.5" cy="201.7" r="1"/>
</g>
<path d="M112.6 90.1h-5.4M117.6 85.1v-5.5M117.6 95.1v5.4M122.6 90.1h5.4" fill="none" stroke="#000" stroke-width=".21" stroke-dasharray="15.2 1.3 1.3 1.3" stroke-dashoffset="14.4"/>
<g fill="none" stroke="#000" stroke-width=".21" stroke-dasharray="15.2 1.3 1.3 1.3">
<path d="M220 96.6h-.9M220 96.6h-2.4M222.5 94.1v-.9M222.5 99.1v.8M222.5 94.1v-2.4M222.5 99.1v2.4M225 96.6h.8M225 96.6h2.4M243 84.1h-.9M243 84.1h-2.4M245.5 81.6v-.9M245.5 86.6v.8"/>
<path d="M245.5 81.6v-2.4M245.5 86.6v2.4M248 84.1h.8M248 84.1h2.4"/>
</g>
<path d="M162.1 201.7h-6" fill="none" stroke="#000" stroke-width=".21" stroke-dasharray="15.2 1.3 1.3 1.3" stroke-dashoffset="14.1"/>
<path d="M168.5 201.7h-4.8" fill="none" stroke="#000" stroke-width=".21" stroke-dasharray="15.2 1.3 1.3 1.3" stroke-dashoffset="14.7"/>
<path d="M165.5 199.6v4.2" fill="none" stroke="#000" stroke-width=".21" stroke-dasharray="15.2 1.3 1.3 1.3" stroke-dashoffset="15"/>
<path d="M14.2 4.6h13.7v5.1h-13.7zM30.8 190.2h63.4M30.8 204.6h63.4M104.2 200.2h52" fill="none" stroke="#000" stroke-width=".25"/>
<g fill="#000">
<path d="M92.9 26.9l.4 2.5h-.7zM92.6 20.4h.7l-.4 2.5z"/>
<path d="M112.1 81.2l1.5 2-.9-2.3zM121.6 97l.9 2.3 .6-.4z"/>
<path d="M125.8 85.4l2.3-1-.4-.6zM107.1 95.7l.4 .7 1.9-1.6zM161.6 79.6l-.9 2.3 1.6-1.9zM223.2 96.2l2.3-1-.3-.6zM219.4 98l.3 .6 2-1.6z"/>
<path d="M259.3 81.6h.7l-.4 2.5zM259.6 96.6l.4 2.5h-.7z"/>
<path d="M31.9 104l2.5 .3-2.5 .4zM39.4 104.3l2.5-.3v.7z"/>
<path d="M222.5 108.1l2.5-.3v.7zM243 107.8l2.5 .3-2.5 .4z"/>
</g>
<text font-size="5.6" x="208.8" y="188.3">捷鑫华科技有限公司</text>
<g font-size="4.4">
<text x="16.5" y="8.6">版 本</text>
<text x="36.1" y="8.6">A0</text>
<text x="15.1" y="13.7">物料编码</text>
<text x="28.9" y="14.2">200402100925</text>
<text x="270.5" y="17.3">其余</text>
<text x="279.1" y="12.3">3.2</text>
<text x="92.1" y="35" transform="rotate(-90 92.1 35)">4</text>
<text x="172.6" y="65.8">TRUE R3</text>
<text x="258.7" y="94.8" transform="rotate(-90 258.7 94.8)">12.5</text>
<text x="197.3" y="101.2">2-</text>
<text x="205.2" y="101.2">1.7</text>
<text x="23.4" y="103.4">5</text>
<text x="77.8" y="106.9">18.9</text>
<text x="134.3" y="105.5">15.9</text>
<text x="232.1" y="107.2">23</text>
<text x="221" y="203.2">1</text>
</g>
<g font-size="3.8">
<text x="171.3" y="203.2">共1张</text>
<text x="182.3" y="203.2">第1张</text>
</g>
<g font-size="3.5">
<text x="16.9" y="152.4">技术要求:</text>
<text x="16.9" y="155.9">1.材质：ABS+PC,防火等级94-V0.未注圆角均为R0.5,未注公差±0.1mm；</text>
<text x="16.9" y="159.5">2.未注拔模斜度为1.0度；</text>
<text x="16.9" y="163">3.表面不能有缩水、批锋、气纹、夹水纹和缺胶等不良现象；</text>
<text x="16.9" y="166.5">4.浇口、顶针位置须与设计者商定;且标识模号以作区分；</text>
<text x="16.9" y="170.1">5.顶针及浇口痕迹低于零件表面;</text>
<text x="16.9" y="173.6">6.该塑胶件需与所在实际装配的型材位置试装。</text>
<text x="16.9" y="177.1">7.部品必须符合ROHS环保要求；</text>
<text x="158.9" y="184.9">设 计</text>
<text x="171.9" y="184.9">RenSX</text>
<text x="182.7" y="184.9">2025/1/15</text>
<text x="254.7" y="184.7">材料</text>
<text x="270.6" y="184.7">PA66+30%GF</text>
<text x="158.9" y="190.8">审核</text>
<text x="254.9" y="190.7">机型</text>
<text x="273.8" y="190.8">MP4602</text>
<text x="158.9" y="196.5">批 准</text>
<text x="200.9" y="196.9">阶段标记</text>
<text x="219.3" y="196.9">数量</text>
<text x="231.2" y="196.9">重量</text>
<text x="243.1" y="196.9">比例</text>
<text x="254.9" y="196.9">图号</text>
<text x="266.7" y="197.3">JXHMP4602-09081-d</text>
<text x="243.4" y="203.2">1:1</text>
<text x="254.5" y="202.5">名称</text>
<text x="271.3" y="201.8">摄像头盖板</text>
</g>
<g font-size="2.5">
<text x="100.8" y="184">线性公差按GB/T1804-m级执行；形位公差按GB/T1184-K级执行</text>
<text x="95.1" y="188.8">线性基本尺</text>
<text x="95.1" y="191.3">寸分段的极</text>
<text x="105.3" y="189.1">＞6～30</text>
<text x="112.9" y="189.1">＞30～120</text>
<text x="120.2" y="188.9">＞120～400</text>
<text x="129.2" y="188.9">＞400～1000</text>
<text x="138.1" y="189.1">＞1000～2000</text>
<text x="147.8" y="189.1">＞2000～4000</text>
<text x="95.1" y="193.8">限偏差数值</text>
<text x="105.9" y="193.8">±0.2</text>
<text x="114.1" y="193.8">±0.3</text>
<text x="122.2" y="193.8">±0.5</text>
<text x="130.7" y="193.8">±0.8</text>
<text x="139.8" y="193.8">±1.2</text>
<text x="150.2" y="193.8">±2</text>
<text x="32.2" y="203.2">版本</text>
<text x="32.9" y="198.4">A0</text>
<text x="38.1" y="203.2">标记</text>
<text x="58.3" y="198.4">初始发布</text>
<text x="58.3" y="203.2">变更内容</text>
<text x="84" y="198.3">2024-12-12</text>
<text x="85.3" y="203.2">日期</text>
<text x="94.8" y="198.3">直线度和平</text>
<text x="94.8" y="200.7">面度的未注</text>
<text x="96.6" y="203.2">公差值</text>
<text x="105.9" y="198.7">≤10</text>
<text x="106.6" y="203.2">0.05</text>
<text x="113.2" y="198.7">＞10～30</text>
<text x="115" y="203.2">0.1</text>
<text x="120.6" y="198.7">＞30～100</text>
<text x="123.2" y="203.2">0.2</text>
<text x="129.1" y="198.7">＞100～300</text>
<text x="131.5" y="203.2">0.4</text>
<text x="138.4" y="198.7">＞300～1000</text>
<text x="141.3" y="203.2">0.6</text>
<text x="147.8" y="198.7">＞1000～3000</text>
<text x="150.4" y="203.2">0.8</text>
</g>
</svg>
